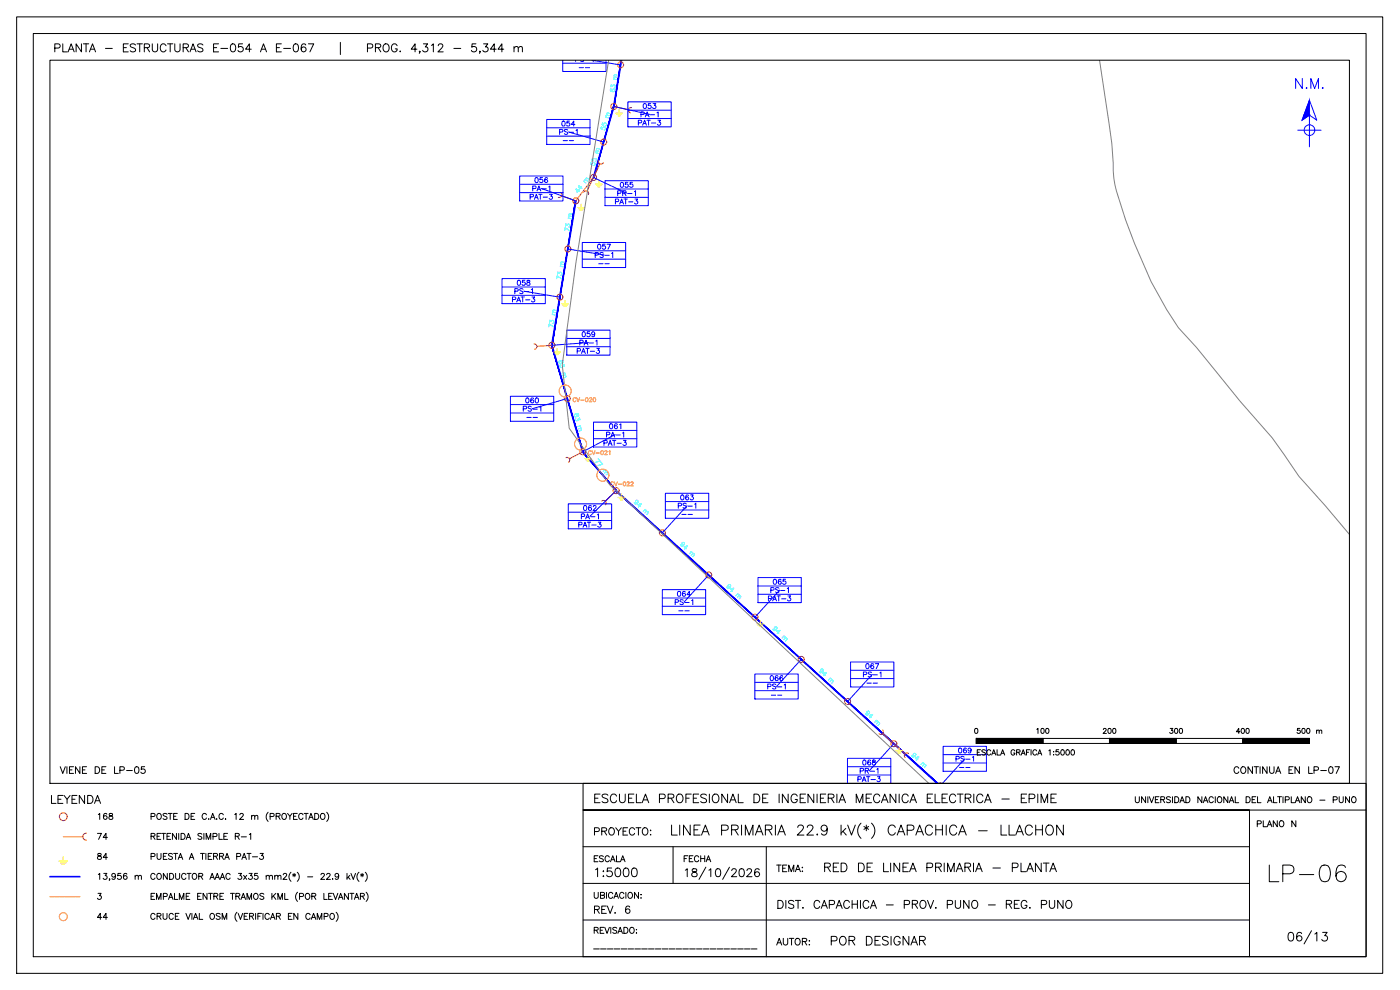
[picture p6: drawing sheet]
<svg xmlns="http://www.w3.org/2000/svg" width="420mm" height="297mm" viewBox="0 0 420 297" stroke-linecap="round" stroke-linejoin="round" font-family="sans-serif">
<!-- layer: RP_CONDUCTOR -->
<g fill="#00f" stroke="#00f" stroke-width=".3">
<path d="M184.1 31.9l-6.1 21.3 .2 .1zM184.1 31.9l.2 .1-6.1 21.3zM186.4 18.1l-2.3 13.8 .2 .1zM186.4 18.1h.2l-2.3 13.9z"/>
<path d="M172.7 60.2l-7 43.4 7.2-43.3zM172.7 60.2l-7 43.4h-.2zM165.5 103.6l9.5 31.9-9.3-31.9zM165.5 103.6l9.5 31.9-.2 .1zM174.8 135.6l10.2 11.5-10-11.6zM174.8 135.6l10.2 11.5-.2 .2zM185 147.1l-.2 .2 96.7 87.7zM184.8 147.3l96.7 87.7h-.4z"/>
</g>
<!-- layer: RP_EMPALME -->
<path d="M173.5 59.3l-.7 1M174.5 58.1l-.8 1M175.4 56.9l-.8 1M176.3 55.7l-.8 .9M177.2 54.4l-.7 1M178.1 53.3l-.7 .9M15 269.1h1.3M16.6 269.1h1.2M18.1 269.1h1.3M19.6 269.1h1.3M21.1 269.1h1.3M22.7 269.1h1.3" fill="none" stroke="#f00" stroke-width=".3"/>
<!-- layer: RP_POSTE -->
<g fill="none" stroke="#f00" stroke-width=".3">
<path d="M281.7 235h.9"/>
<circle cx="186.3" cy="19.5" r=".9"/>
<circle cx="184.2" cy="31.9" r=".9"/>
<circle cx="178.1" cy="53.3" r=".9"/>
<circle cx="181.2" cy="42.6" r=".9"/>
<circle cx="170.4" cy="74.7" r=".9"/>
<circle cx="172.8" cy="60.3" r=".9"/>
<circle cx="168" cy="89.2" r=".9"/>
<circle cx="165.6" cy="103.6" r=".9"/>
<circle cx="170.3" cy="119.6" r=".9"/>
<circle cx="174.9" cy="135.5" r=".9"/>
<circle cx="184.9" cy="147.2" r=".9"/>
<circle cx="198.8" cy="159.9" r=".9"/>
<circle cx="212.7" cy="172.5" r=".9"/>
<circle cx="226.6" cy="185.2" r=".9"/>
<circle cx="240.5" cy="197.8" r=".9"/>
<circle cx="254.4" cy="210.5" r=".9"/>
<circle cx="268.3" cy="223.1" r=".9"/>
<circle cx="19" cy="245" r="1.17"/>
</g>
<!-- layer: RP_CUADROPOSTE -->
<g fill="none" stroke="#00f" stroke-width=".3">
<path d="M168.9 18.1v3.3h13v-3.3M168.9 19h13M177.7 18.1l8.5 1.4M164.1 35.8h13v7.5h-13zM164.1 38.3h13M170.6 39.6l10.6 3M184.2 31.9l10.7 2.4M188.4 30.6h13v7.5h-13zM188.4 33.1h13M188.4 35.6h13M156 52.8h13v7.5h-13zM156 55.3h13"/>
<path d="M156 57.8h13M162.5 56.5l10.3 3.8M164.1 40.8h13M178.1 53.3l10 4.7M181.6 54.2h13v7.5h-13zM181.6 56.7h13M181.6 59.2h13M170.4 74.7l10.9 1.8M174.8 72.8h13v7.5h-13zM174.8 75.3h13M174.8 77.8h13M150.7 83.6h13v7.5h-13z"/>
<path d="M150.7 86.1h13M150.7 88.6h13M157.2 87.4l10.8 1.8M170.1 99h13v7.5h-13zM153.2 118.9h13v7.5h-13zM170.1 101.5h13M170.1 104h13M170.2 119.6l-10.5 3M176.6 102.8l-11 .8M153.2 121.4h13M153.2 123.9h13M178.1 126.6h13v7.5h-13z"/>
<path d="M178.1 129.1h13M178.1 131.6h13M184.6 130.4l-9.7 5.2M170.5 151.2h13.1v7.5h-13.1zM170.5 153.7h13.1M170.5 156.2h13.1M184.9 147.2l-7.9 7.7M199.7 148h13v7.5h-13zM199.7 150.5h13M199.7 153h13M206.2 151.8l-7.4 8.1M198.8 176.9h13v7.5h-13z"/>
<path d="M198.8 179.4h13M212.7 172.5l-7.4 8.2M227.5 173.3h13v7.5h-13zM227.5 175.8h13M227.5 178.3h13M234 177.1l-7.4 8.1M198.8 181.9h13M240.5 197.9l-7.5 8.1M255.3 198.6h13v7.5h-13zM226.5 202.2h13v7.5h-13zM226.5 204.7h13M226.5 207.2h13"/>
<path d="M255.3 201.1h13M255.3 203.6h13M261.8 202.4l-7.4 8.1M254.3 235v-7.5h13v7.5M254.3 230h13M254.3 232.5h13M268.2 223.1l-7.4 8.2M283 223.9h13v7.5h-13zM283 226.4h13M283 228.9h13M289.5 227.7l-6.6 7.3"/>
</g>
<!-- layer: RP_RETENIDA -->
<g fill="none" stroke="#f00" stroke-width=".3">
<path d="M184.2 31.9l4.4 1M189.6 32.3a.79 .79 0 0 0-1 .6 .79 .79 0 0 0 .6 1M168.1 57.7a.79 .79 0 0 1 .5 1 .79 .79 0 0 1-1 .5M168.6 58.7l4.2 1.6M175.1 57.7a.79 .79 0 0 1 1.1-.4 .79 .79 0 0 1 .4 1.1M179.7 48.1a.79 .79 0 0 0 .4 1.1 .79 .79 0 0 0 1-.4M180 49.2l-3.8 8.1M160.3 103.2a.79 .79 0 0 1 .8 .7 .79 .79 0 0 1-.7 .9M165.6 103.6l-4.5 .3M169.8 137.3a.79 .79 0 0 1 1.1 .4 .79 .79 0 0 1-.3 1M174.9 135.6l-4 2.1M180.6 150.3a.79 .79 0 0 1 1.1 .1 .79 .79 0 0 1 0 1.1"/>
<path d="M184.9 147.2l-3.2 3.2M264.9 219a.79 .79 0 0 1 0 1.1 .79 .79 0 0 1-1.1 .1M264.9 220.1l6.7 6.1M272.7 226.1a.79 .79 0 0 0-1.1 .1 .79 .79 0 0 0 0 1.1M19 251h5.8M25.9 250a1.05 1.05 0 0 0-1.1 1 1.05 1.05 0 0 0 1.1 1.1"/>
</g>
<!-- layer: RP_PTIERRA -->
<g fill="none" stroke="#ff0" stroke-width=".3">
<path d="M184.8 34h2M185.1 34.4h1.4M185.5 34.8h.6M185.8 33v1M178.7 55.3h2M179.1 55.7h1.3M179.4 56.1h.6M179.7 54.3v1M173.4 62.3h2M173.8 62.7h1.2M174.1 63.1h.6M174.4 61.3v1"/>
<path d="M168.6 91.2h2M169 91.6h1.3M169.3 92h.6M169.6 90.2v1M166.2 105.6h2M166.6 106h1.3M166.9 106.4h.6M167.2 104.6v1M175.5 137.5h2M175.8 138h1.3M176.2 138.4h.6M176.5 136.6v.9"/>
<path d="M185.5 149.2h2M185.8 149.6h1.3M186.2 150h.6M186.5 148.2v1M227.2 187.2h2M227.5 187.6h1.3M227.9 188h.6M228.2 186.2v1M268.8 225.2h2M269.2 225.6h1.3M269.5 226h.7M269.8 224.2v1"/>
<path d="M17.7 258.3h2.6M18.1 258.9h1.7M18.6 259.4h.8M19 257.1v1.2"/>
</g>
<!-- layer: RP_VANO -->
<g fill="none" stroke="#0ff" stroke-width=".3">
<path d="M180.5 38l-.2 .6 .5 .2a.46 .46 0 0 1 .2-.7 .46 .46 0 0 1 .7 .3 .46 .46 0 0 1-.4 .6M180.8 36.8l-.1 .6 .5 .2a.46 .46 0 0 1 .2-.7 .46 .46 0 0 1 .6 .3 .46 .46 0 0 1-.3 .6M181.8 35.1l.8 .3M182.8 34.7l-.8-.1-.2 .2 .2 .4M183 34.1l-.8-.2-.2 .3 .2 .4M183.3 26.1l.1-.7 .5 .5a.43 .43 0 0 1 .4-.4 .43 .43 0 0 1 .4 .5 .43 .43 0 0 1-.4 .4M183.4 26.7h-.1a.57 .57 0 0 0 .4 .9 .57 .57 0 0 0 .6-.8 .41 .41 0 0 0-.6 .1 .41 .41 0 0 0 .3 .6M184.1 23.7l.9 .2M185.1 23.2l-.8-.1 .1 .7M185.2 22.5l-.8-.1 .1 .7M173.8 57l-.6 .7-.3-1 1 .8M174.5 56l-.6 .7-.3-1 1.1 .8"/>
<path d="M175.2 54.4l.7 .5M176.3 54.4l-.7-.5-.2 .6M176.7 53.8l-.7-.4-.2 .2v.4M177.5 48.6l-.2 .6 .5 .3a.46 .46 0 0 1 .2-.7 .46 .46 0 0 1 .6 .3 .46 .46 0 0 1-.3 .5M177.8 47.4l-.2 .7 .6 .2a.46 .46 0 0 1 .1-.7 .46 .46 0 0 1 .7 .3 .46 .46 0 0 1-.4 .6M178.7 45.8l.9 .2M179.7 45.4l-.7-.2v.7M179.9 44.7l-.7-.2v.7M168.1 79.9l.9 .1M169.1 79.4l-.8-.1 .1 .6M169.2 78.7l-.8-.1 .1 .7M169.7 67.8l.1-.7 .4 .5a.43 .43 0 0 1 .8-.2 .43 .43 0 0 1-.3 .7"/>
<path d="M170.5 65.5l.9 .1M170.8 69.1l-1.2-.8-.1 .9M171.5 64.9h-.8l.1 .6M171.6 64.2h-.8l.1 .6M164.9 96.7l.1-.7 .4 .5a.43 .43 0 0 1 .8-.2 .43 .43 0 0 1-.3 .7M165.7 94.3l.9 .2M166 98l-1.2-.8-.1 .9M166.7 93.8l-.8-.1-.1 .3 .2 .4M166.8 93.1h-.8l.1 .6M167.3 82.3l.1-.7 .4 .4a.43 .43 0 0 1 .8-.2 .43 .43 0 0 1-.3 .8M168.4 83.6l-1.2-.9-.1 .9M167.9 108.3l.4 .1 .5 .5 .2-.2v-.4h-.5l-.2 .8a.45 .45 0 0 1-.5-.2 .45 .45 0 0 1 .1-.6z"/>
<path d="M169.2 109.3l.2 .7-.5-.2a.44 .44 0 0 1-.6 .5 .44 .44 0 0 1-.1-.8M169.3 111.9l.4 .5-.8 .3M169.5 112.5l.3 .6-.7 .3M169.5 111.8l-.8 .3M172.4 124.4l.4-.1 .5 .5h.3l-.1-.7-.4 .1a.53 .53 0 0 1 0 .6 .53 .53 0 0 1-.6 .2zM173.9 125.3l.2 .6-.6-.2a.43 .43 0 0 1-.6 .5 .43 .43 0 0 1-.1-.7M173.9 127.9l.4 .5-.8 .3M174.1 128.5l.4 .6-.8 .2M174.2 127.8l-.9 .2M179.5 137.7l.6 .6-1.4 .4M180.3 138.6l.6 .7-1.4 .4M181.5 141l.4 .1 .1 .3-.5 .6"/>
<path d="M181.7 140.9l-.7 .5M181.9 141.5l.6 .4-.6 .6M190.4 150.8v.1a.59 .59 0 0 0 .8 .1 .59 .59 0 0 0 0-.9 .4 .4 0 0 0-.5 .5 .4 .4 0 0 0 .7 .2M192.1 152l-.7-.6 1.1-.2-.9 .9M193.5 153h.4l.2 .3-.6 .6M193.6 152.8l-.6 .7M194 153.5h.4l.1 .2-.4 .7M204.3 163.4l-.1 .2a.59 .59 0 0 0 .9 0 .59 .59 0 0 0 0-.9 .4 .4 0 0 0-.5 .6 .4 .4 0 0 0 .7 .1M206 164.7l-.7-.7 1.1-.2-.9 1M207.3 165.7h.5l.1 .2-.5 .7M207.5 165.5l-.6 .6M207.9 166.1h.4l.1 .3-.5 .6"/>
<path d="M218.2 176.1l-.1 .1a.57 .57 0 0 0 1 .1 .57 .57 0 0 0-.3-.9 .4 .4 0 0 0-.3 .6 .4 .4 0 0 0 .7 .1M219.9 177.3l-.7-.6 1-.2-.8 .9M221.3 178.3l.5 .3-.5 .6M221.4 178.1l-.6 .7M221.7 178.8h.4l.2 .3-.5 .6M232.1 188.8l-.1 .1a.6 .6 0 0 0 .9 0 .6 .6 0 0 0 0-.8 .41 .41 0 0 0-.5 .5 .41 .41 0 0 0 .7 .2M233.8 190l-.7-.6 1-.3-.8 1M235.1 191h.4l.2 .2-.5 .7M235.3 190.8l-.6 .6M235.6 191.4l.6 .3-.5 .6M245.9 201.4v.1a.57 .57 0 0 0 1 .1 .57 .57 0 0 0-.3-.9 .41 .41 0 0 0-.3 .6 .41 .41 0 0 0 .7 .1M247.7 202.6l-.7-.6 1-.2-.9 .9"/>
<path d="M249 203.6l.4 .1 .2 .2-.5 .6M249.2 203.4l-.6 .7M249.5 204.1h.4l.2 .3-.5 .6M259.8 214.1v.1a.57 .57 0 0 0 .9 .1 .57 .57 0 0 0-.2-.9 .41 .41 0 0 0-.3 .6 .41 .41 0 0 0 .6 .1M261.6 215.3l-.7-.6 1-.3-.9 1M262.9 216.3h.4l.2 .3-.5 .6M263.1 216.1l-.6 .6M263.4 216.7l.6 .3-.5 .7M274.7 226.7a.4 .4 0 0 1-.6-.1 .4 .4 0 0 1 .3-.6 .4 .4 0 0 1 .4 .5l-.7 .7-.4-.5M275.4 228l-.6-.7 1-.2-.9 1M276.8 228.9l.6 .3-.5 .7M277 228.8l-.6 .6"/>
<path d="M277.3 229.4l.6 .3-.5 .6"/>
</g>
<!-- layer: VIAS -->
<path d="M182.7 18.1l-9.8 60.4-4.2 31 2.1 19 12.2 16.9 95.7 89.6M330 18.1l2.8 18.5a134.2 134.2 0 0 1 1.5 16.9l.3 1.9a151.2 151.2 0 0 0 15.5 37.5l3.6 5.4 5.3 5.9 13.2 16.2 9.6 10.9 8 11.6 7.9 8.9 7.3 8.5" fill="none" stroke="#808080" stroke-width=".3"/>
<!-- layer: CRUCES -->
<g fill="none" stroke="#ff7f00" stroke-width=".3">
<path d="M177.4 135.5a.43 .43 0 0 0-.5-.3 .43 .43 0 0 0-.3 .5v.3a.44 .44 0 0 0 .3 .4 .44 .44 0 0 0 .5-.2M177.7 135.2l.4 1.2 .5-1.2M178.9 135.9h1M181.5 135.5l.2-.3 .5 .3-.8 .9h.8M182.8 135.5l.2-.3v1.2M184.1 144.9a.49 .49 0 0 0-.6-.3 .49 .49 0 0 0-.2 .7 .45 .45 0 0 0 .3 .5 .45 .45 0 0 0 .5-.3M184.4 144.6l.4 1.2 .5-1.2M185.6 145.3h1M187.2 144.6a.55 .55 0 0 1 .6 .6 .55 .55 0 0 1-.6 .5l-.2-.4zM188.2 144.9l.5-.3 .2 .3-.7 .9h.7M189.3 144.9l.5-.3 .2 .3-.7 .9h.8"/>
<circle cx="169.6" cy="117.3" r="1.81"/>
<circle cx="174.2" cy="133.2" r="1.81"/>
<circle cx="180.7" cy="135.8" r=".55"/>
<circle cx="180.9" cy="142.6" r="1.81"/>
<circle cx="19" cy="275" r="1.2"/>
</g>
<!-- layer: MARCO -->
<path d="M5 5.1h410v286.9h-410zM10 10.1h400v276.9h-400zM15 18.1h390v216.9h-390z" fill="none" stroke="#000" stroke-width=".3"/>
<!-- layer: NM -->
<g fill="none" stroke="#00f" stroke-width=".3">
<path d="M389.5 39.1h7M393 30.1l2.2 6-2.2-1.5-2.2 1.5zM393 34.6v9.5"/>
<circle cx="393" cy="39" r="1.6"/>
</g>
<path d="M393 30.1v4.5h-1.7zM391.3 34.6l-.5 1.5 2.2-1.5z" fill="#00f" stroke="#00f" stroke-width=".3"/>
<!-- layer: ROTULO -->
<g fill="none" stroke="#000" stroke-width=".3">
<path d="M16.4 14.4h1.1a.64 .64 0 0 0 .6-.6 .64 .64 0 0 0-.6-.6h-1.1v2.4M18.8 13.2v2.4h1.4M20.4 15.6l1-2.4 .9 2.4M20.8 14.8h1.1M24.4 13.2v2.4l-1.6-2.4v2.4M25 13.2h1.6M25.8 13.2v2.4M26.8 15.6l1-2.4 .9 2.4M27.2 14.8h1.1M31.6 14.5h2.1M37 14.3h.9M38.5 13.2h-1.5v2.4h1.5"/>
<path d="M40.7 13.5a.9 .9 0 0 0-.9-.4 .9 .9 0 0 0-.7 .6l.2 .4 1.1 .4 .3 .7a1.07 1.07 0 0 1-1.6 0M41.1 13.2h1.6M41.9 13.2v2.4M43.3 14.3l1.4-.1 .2-.3-.1-.5-.5-.2h-1v2.4M44.1 14.3l.8 1.3M45.7 13.2v1.7a.81 .81 0 0 0 .8 .7 .81 .81 0 0 0 .8-.7v-1.7M49.8 13.7a.88 .88 0 0 0-1-.6 .88 .88 0 0 0-.7 1v.6a.88 .88 0 0 0 .7 .9 .88 .88 0 0 0 1-.6M50.3 13.2h1.6M51.1 13.2v2.4M52.5 13.2v1.7a.8 .8 0 0 0 .7 .7 .8 .8 0 0 0 .8-.7v-1.7M55 14.3l1.3-.1 .3-.3-.1-.5-.5-.2h-1v2.4M55.8 14.3l.8 1.3"/>
<path d="M57 15.6l.9-2.4 .9 2.4M57.4 14.8h1.1M60.9 13.5a.89 .89 0 0 0-.9-.4 .89 .89 0 0 0-.7 .6l.2 .4 1.2 .4 .2 .7a1.05 1.05 0 0 1-1.6 0M64.1 14.3h.9M65.6 13.2h-1.5v2.4h1.5M66.3 14.5h2M69.5 13.3a.76 .76 0 0 1 1.1 .3 1.12 1.12 0 0 1 .1 1.4 1.12 1.12 0 0 1-1.2 .4l-.4-.9zM72.8 13.2h-1.2l-.1 1a.85 .85 0 0 1 1.3 0 .85 .85 0 0 1-.1 1.2 .85 .85 0 0 1-1.3-.3M75.4 14.8h-1.7l1.1-1.6v2.4M78.2 15.6l.9-2.4 .9 2.4M78.5 14.8h1.2M83 14.3h.9"/>
<path d="M84.4 13.2h-1.4v2.4h1.4M85.1 14.5h2.1M88.3 13.3a.76 .76 0 0 1 1.2 .3l.1 .6a1.03 1.03 0 0 1-.9 1.4 1.55 1.55 0 0 1-.4-2.3zM91.8 13.5a.67 .67 0 0 0-.7-.4 .67 .67 0 0 0-.6 .5 1.38 1.38 0 0 0 .6 2 .75 .75 0 0 0 .8-.7 .75 .75 0 0 0-.7-.8 .75 .75 0 0 0-.8 .7M92.6 13.2h1.5l-1.1 2.4M102.2 12.7v3.7M110.3 14.4l1.4-.1 .2-.3-.1-.6-.5-.2h-1v2.4M112.7 14.3l1.3-.1 .3-.6-.6-.4h-1v2.4M113.5 14.3l.8 1.3M115.4 13.3a1.19 1.19 0 0 1 1.5 .8 1.19 1.19 0 0 1-.8 1.5 1.25 1.25 0 0 1-1.2-.9 1.25 1.25 0 0 1 .5-1.4zM119.2 13.7a.88 .88 0 0 0-1-.6 .88 .88 0 0 0-.7 1v.6a.86 .86 0 0 0 .8 .9 .86 .86 0 0 0 .9-.9h-.6M120 15.4h.2z"/>
<path d="M125.1 14.8h-1.7l1.2-1.6v2.4M126 15.4h-.2h.2l-.2 .6M127.1 13.2h1.2l-.7 .9a.8 .8 0 0 1 .8 .7 .8 .8 0 0 1-.6 .9 .8 .8 0 0 1-.9-.6M129.5 13.6l.5-.4v2.4M131.5 13.7l.3-.4 .6-.1 .4 .2 .1 .5-1.5 1.7h1.6M136.2 14.5h2.1M142.8 13.2h-1.1l-.1 1a.84 .84 0 0 1 1.3 0 .84 .84 0 0 1-.2 1.2 .84 .84 0 0 1-1.2-.3M144.1 15.4h-.2h.2l-.2 .6M145.1 13.2h1.3l-.7 .9a.8 .8 0 0 1 .8 .7 .8 .8 0 0 1-.7 .9 .8 .8 0 0 1-.9-.6M148.9 14.8h-1.7l1.1-1.6v2.4M151.2 14.8h-1.7l1.1-1.6v2.4M154.3 14.4l.5-.4 .6 .1 .1 1.5"/>
<path d="M154.3 14v1.6M155.5 14.4l.6-.4 .6 .1 .1 1.5M292.7 218.6a.74 .74 0 0 1 .9 .6 .74 .74 0 0 1-.5 .9l-.6-.3zM175 235h235v52h-235zM293 221.6h20v1.5h-20zM294.3 224.9h-1v1.7h1M295.7 225.2l-.4-.3-.6 .3v.3l1 .4v.4l-.4 .3-.6-.3M297.3 225.3a.59 .59 0 0 0-.6-.4 .59 .59 0 0 0-.5 .7v.3a.59 .59 0 0 0 .5 .7 .59 .59 0 0 0 .6-.4M297.6 226.6l.6-1.7 .7 1.7M297.9 226h.7M299.2 224.9v1.7h.9M300.3 226.6l.6-1.7 .6 1.7"/>
<path d="M300.5 226h.8M304.6 225.3a.59 .59 0 0 0-.7-.4 .59 .59 0 0 0-.5 .7v.3a.57 .57 0 0 0 .6 .7 .57 .57 0 0 0 .6-.7h-.4M305.1 225.7l.9-.1 .1-.5-1-.2v1.7M305.6 225.7l.6 .9M306.5 226.6l.6-1.7 .6 1.7M306.7 226h.8M308.1 225.7h.6M309.1 224.9h-1v1.7M309.4 224.9v1.7M311.1 225.3a.59 .59 0 0 0-.7-.4 .59 .59 0 0 0-.4 .7v.3a.59 .59 0 0 0 .4 .7 .59 .59 0 0 0 .7-.4M311.4 226.6l.6-1.7 .6 1.7M311.7 226h.7"/>
<path d="M313 221.6h20v1.5h-20zM314.8 225.3l.4-.4v1.7M316.2 225.5h.1M316.2 226.4h.1M317.7 224.9h-.7l-.1 .7a.57 .57 0 0 1 .9 0 .57 .57 0 0 1-.2 .9 .57 .57 0 0 1-.8-.2M318.6 225a.79 .79 0 0 1 .9 .6 .79 .79 0 0 1-.5 1l-.6-.3-.1-.7zM320.1 225a.79 .79 0 0 1 .9 .6 .79 .79 0 0 1-.5 1l-.5-.3-.1-.7zM321.6 225a.79 .79 0 0 1 1 .6 .79 .79 0 0 1-.6 1l-.5-.3-.1-.7zM333 221.6h20v1.5h-20zM340.7 239v1.3l.5 .5 .6-.2 .1-1.6M343.8 239v1.8l-1.2-1.8v1.8M344.5 239v1.8"/>
<path d="M344.9 239l.7 1.8 .7-1.8M346.7 239.9h.7M347.8 239h-1.1v1.8h1.1M348.4 239.9l1-.1 .1-.6-1.1-.2v1.8M349 239.9l.5 .9M351.3 239.3l-.5-.3-.6 .1v.6l.9 .4 .2 .5-.5 .2-.7-.2M351.9 239v1.8M352.6 239h.5a.95 .95 0 0 1 .7 .9 .95 .95 0 0 1-.7 .9h-.5zM353 221.6h20v1.5h-20zM355.9 239h.6a.95 .95 0 0 1 .6 .9 .95 .95 0 0 1-.6 .9h-.6zM360.7 239v1.8l-1.2-1.8v1.8M364.1 239.5a.66 .66 0 0 0-.7-.5 .66 .66 0 0 0-.6 .7v.5a.67 .67 0 0 0 .6 .6 .67 .67 0 0 0 .7-.4"/>
<path d="M364.7 239v1.8M365.5 239.3l.2-.2a.84 .84 0 0 1 1 .8 .84 .84 0 0 1-1 .9l-.4-.6zM368.5 239v1.8l-1.2-1.8v1.8M370.7 239v1.8h1.1M373 221.6h20v1.5h-20zM374 239h.6a.97 .97 0 0 1 .6 .9 .97 .97 0 0 1-.6 .9h-.6zM375.8 239.9h.7M376.9 239h-1.1v1.8h1.1M377.4 239v1.8h1M382.2 239v1.8h1M383.4 239h1.2M384 239v1.8"/>
<path d="M385 239v1.8M385.7 240l1.1-.1v-.7l-1.1-.2v1.8M387.5 239v1.8h1.1M391.7 239v1.8l-1.2-1.8v1.8M392.7 239.1a.84 .84 0 0 1 1 .8 .84 .84 0 0 1-1 .9l-.4-.6zM400.1 240l1.1-.1v-.7l-1.1-.2v1.8M401.9 239v1.3l.5 .5 .6-.2 .1-1.6M405 239v1.8l-1.2-1.8v1.8M406 239.1a.84 .84 0 0 1 1 .8 .84 .84 0 0 1-1 .9l-.4-.6zM175 254h200M201.5 247.6v3h1.8M202 254v11.1"/>
<path d="M204 247.6v3M207.1 247.6v3l-2-3v3M208.3 249h1.1M210.1 247.6h-1.8v3h1.8M210.5 250.6l1.2-3 1.1 3M211 249.5h1.4M216.6 249.1l1.7-.1a.79 .79 0 0 0 .2-.9 .79 .79 0 0 0-.7-.5h-1.2v3M219.6 249l1.7-.2 .3-.4-.2-.6-.6-.2h-1.2v3M220.6 249l1 1.6M222.5 247.6v3M223.7 250.6v-3l1.1 3 1.2-3v3M226.7 250.6l1.1-3 1.2 3"/>
<path d="M227.1 249.5h1.5M229.7 249l1.7-.2 .3-.4-.1-.6-.6-.2h-1.3v3M230 254v33M230.7 249l1 1.6M232.7 247.6v3M233.4 250.6l1.1-3 1.2 3M233.8 249.5h1.5M239.4 248.3l.2-.5 .4-.2 .8 .1a.66 .66 0 0 1 .2 1l-1.7 1.9h2M242.3 248.3l.1-.5 .4-.2 .9 .1a.66 .66 0 0 1 .1 1l-1.7 1.9h2M245.3 250.3v.3zM248.3 248.5a.93 .93 0 0 1-1.3 .9 .93 .93 0 0 1-.4-1.5 .93 .93 0 0 1 1.5 .1 2.71 2.71 0 0 1-.3 2.4 .87 .87 0 0 1-1.3-.3M252.4 247.6v3"/>
<path d="M253 249.4l1 1.2M253.8 248.5l-1.4 1.5M254.4 247.6l1.1 3 1.2-3M258.4 247a3.1 3.1 0 0 0 0 4.6M259.3 248l1.4 .8M260 247.6v1.7M260.7 248l-1.4 .8M261.6 247a3.1 3.1 0 0 1 0 4.6M268.7 248.3a1.1 1.1 0 0 0-1.3-.8 1.1 1.1 0 0 0-.8 1.2 1.32 1.32 0 0 0 .2 1.4 1.32 1.32 0 0 0 1.5 .3l.4-.6M269.3 250.6l1.1-3 1.1 3M269.7 249.5h1.4M272.3 249.1h1.3a.78 .78 0 0 0 .7-.8 .78 .78 0 0 0-.7-.7h-1.3v3"/>
<path d="M274.8 250.6l1.2-3 1.1 3M275.3 249.5h1.4M279.8 248.3a1.1 1.1 0 0 0-1.2-.8 1.1 1.1 0 0 0-.9 1.2 1.31 1.31 0 0 0 .3 1.4 1.31 1.31 0 0 0 1.4 .3l.4-.6M280.8 249h2M280.8 247.6v3M282.8 247.6v3M284 247.6v3M287.1 248.3a1.1 1.1 0 0 0-1.2-.8 1.1 1.1 0 0 0-.9 1.2 1.31 1.31 0 0 0 .3 1.4 1.31 1.31 0 0 0 1.4 .3l.4-.6M287.7 250.6l1.1-3 1.2 3M288.1 249.5h1.5M293.7 249.3h2.6M300.4 247.6v3h1.7"/>
<path d="M302.8 247.6v3h1.7M304.8 250.6l1.2-3 1.1 3M305.3 249.5h1.4M309.8 248.3a1.1 1.1 0 0 0-1.2-.8 1.1 1.1 0 0 0-.9 1.2 1.31 1.31 0 0 0 .3 1.4 1.31 1.31 0 0 0 1.4 .3l.4-.6M310.8 249h2M310.8 247.6v3M312.8 247.6v3M314.1 248a1.1 1.1 0 0 1 1.3-.4 1.1 1.1 0 0 1 .7 1.1 1.32 1.32 0 0 1-.3 1.4 1.32 1.32 0 0 1-1.4 .3 1.85 1.85 0 0 1-.3-2.4zM319.1 247.6v3l-2-3v3M354.1 240.8l.7-1.8 .7 1.8M354.4 240.2h.8M361.1 240.8l.7-1.8 .7 1.8"/>
<path d="M361.4 240.2h.8M368.9 240.8l.7-1.8 .7 1.8M369.2 240.2h.8M380.4 240.8l.7-1.8 .7 1.8M380.7 240.2h.8M388.7 240.8l.7-1.8 .7 1.8M389 240.2h.8M396.1 240.1h1.5M410 243h-235h200v44M175 276h200M175 265.1h200M178.3 267.7v1.3l.5 .5 .7-.2v-1.6"/>
<path d="M178.3 279.1l1.1-.1 .1-.6-1.2-.2v1.8M178.9 279.1l.6 .9M180.1 279.1h.7M180.2 268.6l1.1-.1v-.6l-1.1-.2v1.8l1.1-.1 .1-.4-.4-.4M181.3 278.2h-1.2v1.8h1.2M181.5 278.2l.7 1.8 .7-1.8M182 267.7v1.8M183.3 278.2v1.8M183.9 268.2a.66 .66 0 0 0-.8-.5 .66 .66 0 0 0-.5 .7 .74 .74 0 0 0 .2 1 .74 .74 0 0 0 1-.1l.1-.2M184.2 269.5l.7-1.8 .7 1.8M184.5 269h.9M185.1 278.5l-.4-.3-.8 .3 .2 .4 1 .6v.3l-.4 .2-.8-.2"/>
<path d="M185.7 279.4h.9M187.2 268.2a.66 .66 0 0 0-.7-.5 .66 .66 0 0 0-.6 .7 .74 .74 0 0 0 .3 1 .74 .74 0 0 0 1-.1v-.2M187.2 278.2h.6a.95 .95 0 0 1 .7 .9 .95 .95 0 0 1-.7 .9h-.6zM187.8 267.7v1.8M188.8 267.8a.84 .84 0 0 1 1 .8 .84 .84 0 0 1-1 .9l-.4-.6zM189.3 278.3a.84 .84 0 0 1 1.1 .8 .84 .84 0 0 1-1.1 .9l-.3-.6zM190.9 278.9h.2zM190.9 280h.2zM191.6 267.7v1.8l-1.2-1.8v1.8M192.3 268.4h.2zM192.3 269.5h.2zM205.7 261.1l.5-.4v2.3"/>
<path d="M207.8 260.8a.49 .49 0 0 0 .3 .8l.4 .1a.69 .69 0 0 1 .7 .6 .69 .69 0 0 1-.6 .7h-.4a.69 .69 0 0 1-.6-.7 .69 .69 0 0 1 .7-.6l.4-.1a.47 .47 0 0 0 .3-.8zM211.8 260.2l-2 3.6M212.7 261.1l.6-.4v2.3M215 260.8a.8 .8 0 0 1 1.2 .3 1.13 1.13 0 0 1 .1 1.3 1.13 1.13 0 0 1-1.3 .5 1.88 1.88 0 0 1 0-2.1zM218.9 260.2l-2 3.6M219.6 261.2l.5-.5h.4l.5 .4-.4 .8-1.1 1.1h1.6M222.1 260.8a.8 .8 0 0 1 1.2 .3 1.13 1.13 0 0 1 .1 1.3 1.13 1.13 0 0 1-1.3 .5l-.3-.9zM224.2 261.2l.4-.5h.5l.5 .4-.4 .8-1.1 1.1h1.6M227.8 261a.7 .7 0 0 0-1-.2 1.36 1.36 0 0 0 .5 2.2 .75 .75 0 0 0 .7-.7 .75 .75 0 0 0-.8-.7 .75 .75 0 0 0-.7 .6M185.4 280l.7-1.8 .7 1.8"/>
</g>
<!-- layer: 0 -->
<g fill="#000" stroke="#000" stroke-width=".3">
<path d="M293 221.6l20 1.5v-1.5zM293 221.6l20 1.5h-20z"/>
<path d="M333 221.6l20 1.5v-1.5zM333 221.6l20 1.5h-20z"/>
<path d="M373 221.6l20 1.5v-1.5zM373 221.6l20 1.5h-20z"/>
</g>
<!-- layer: RP_LEYENDA -->
<g fill="none" stroke="#000" stroke-width=".3">
<path d="M45.3 245l1.1-.1v-.7l-1.1-.1v1.8M45.3 250.9l1.1-.1v-.6l-1.1-.2v1.8M45.3 257l1.1-.1v-.7l-1.1-.1v1.8M45.9 250.9l.6 .9M47.1 256.1v1.2l.5 .6 .6-.3 .1-1.5M47.1 250.9h.7M47.2 244.3l.2-.2a.84 .84 0 0 1 1 .9 .84 .84 0 0 1-1 .8l-.3-.6zM48.2 250h-1.1v1.8h1.1M48.5 250h1.2M49 256.9h.7M49.1 250v1.8M50.1 244.3l-.4-.2-.8 .2 .2 .4 .9 .5 .1 .4-.4 .3-.8-.3"/>
<path d="M50.1 256.1h-1.1v1.8h1.1M50.1 250.9h.7M50.5 244.1h1.2M51.1 244.1v1.8M51.2 250h-1.1v1.8h1.1M51.8 256.3l-.5-.2-.7 .2 .1 .4 1 .5-.1 .6-.6 .1-.4-.3M52.1 244.9h.7M52.1 256.1h1.2M52.7 256.1v1.8M53 250v1.8l-1.2-1.8v1.8M53.2 244.1h-1.1v1.8h1.1M53.5 257.9l.7-1.8 .6 1.8"/>
<path d="M53.6 250v1.8M53.7 257.2h.9M54.3 250h.6a.95 .95 0 0 1 .7 .9 .95 .95 0 0 1-.7 .9h-.6zM55.5 244.1h.6a.96 .96 0 0 1 .7 .9 .96 .96 0 0 1-.7 .9h-.6zM55.9 251.8l.7-1.8 .6 1.8M56.1 251.3h.9M56.8 257.9l.7-1.8 .7 1.8M57.1 257.2h.8M57.3 244.9h.7M58.4 244.1h-1.1v1.8h1.1M60.2 256.1h1.2M60.6 250.3l-.4-.3-.8 .3 .2 .4 .9 .5 .1 .4-.4 .2-.8-.2"/>
<path d="M60.8 256.1v1.8M61.2 250v1.8M61.8 256.1v1.8M61.9 251.8v-1.8l.7 1.8 .6-1.8v1.8M62 244.5a.67 .67 0 0 0-.8-.4 .67 .67 0 0 0-.5 .6 .75 .75 0 0 0 .2 1 .75 .75 0 0 0 1-.1l.1-.2M62.5 256.9h.7M62.6 245.8h.1zM63.2 245.9l.6-1.8 .7 1.8M63.4 245.2h.9M63.6 256.1h-1.1v1.8h1.1M63.9 251l1.1-.1v-.7l-1.1-.2v1.8M64.1 256.9l1-.1 .1-.6-1.1-.1v1.8"/>
<path d="M64.7 256.9l.6 1M65 245.8h.1zM65.7 250v1.8h1.1M65.9 256.9l1-.1 .1-.6-1.1-.1v1.8M66.5 256.9l.6 1M67 244.5a.67 .67 0 0 0-.7-.4 .67 .67 0 0 0-.6 .6 .75 .75 0 0 0 .2 1 .75 .75 0 0 0 1-.1l.1-.2M67.2 250.9h.7M67.4 257.9l.7-1.8 .7 1.8M67.6 245.8h.2zM67.7 257.2h.9M68.3 250h-1.1v1.8h1.1M70.4 244.4l.5-.3v1.8"/>
<path d="M70.6 250.9l1-.1 .1-.6-1.1-.2v1.8M71 257l1.1-.1 .1-.7-1.2-.1v1.8M71.2 250.9l.6 .9M72 244.5l.3-.4 .7 .3-1.1 1.5h1.2M72.4 251.1h1.6M72.6 257.9l.7-1.8 .7 1.8M72.8 257.2h.9M74.1 256.1h1.2M74.7 256.1v1.8M74.8 250.4l.4-.4v1.8M75.5 245l.4-.3h.5l.1 1.2M75.5 244.7v1.2"/>
<path d="M75.8 257.1h1.5M76.5 245l.4-.3h.4l.1 1.2M78.1 256.1h.9l-.5 .6a.6 .6 0 0 1 .4 1 .6 .6 0 0 1-1-.2M80.5 243.7a1.88 1.88 0 0 0 0 2.8M81.1 245l1-.1 .1-.7-1.1-.1v1.8M82.9 244.9l1-.1 .1-.6-1.1-.1v1.8M83.5 244.9l.6 1M84.8 244.3l.1-.2a.84 .84 0 0 1 1.1 .9 .84 .84 0 0 1-1.1 .8l-.3-.6zM86.3 244.1l.7 .8v1M87.7 244.1l-.7 .8M88.1 244.9h.7M89.2 244.1h-1.1v1.8h1.1"/>
<path d="M90.9 244.5a.67 .67 0 0 0-.7-.4 .67 .67 0 0 0-.6 .6 .75 .75 0 0 0 .3 1 .75 .75 0 0 0 .9-.1l.1-.2M91.3 244.1h1.2M91.9 244.1v1.8M92.6 245.9l.7-1.8 .7 1.8M92.9 245.2h.9M94.4 244.1h.6a.95 .95 0 0 1 .7 .9 .95 .95 0 0 1-.7 .9h-.6zM96.3 244.3l.2-.2a.84 .84 0 0 1 1.1 .9 .84 .84 0 0 1-1.1 .8l-.3-.6zM98 243.7a1.88 1.88 0 0 1 0 2.8M29.4 268h1l-.6 .7a.59 .59 0 0 1 .5 1 .59 .59 0 0 1-1-.2M29.5 262.4l.4-.3v1.7M31.1 262.1h1l-.5 .6a.6 .6 0 0 1 .4 1 .6 .6 0 0 1-1-.2M32.9 263.8h-.1h.1l-.1 .4"/>
<path d="M34.6 262.6a.56 .56 0 0 1-.7 .5 .56 .56 0 0 1-.2-.9 .56 .56 0 0 1 .9 .1v.3a.85 .85 0 0 1-.6 1.2l-.4-.2M36.3 262.1h-.9l-.1 .7a.64 .64 0 0 1 1 0 .64 .64 0 0 1-.1 1 .64 .64 0 0 1-1-.3M38.1 262.3l-.1-.2a.89 .89 0 0 0-1.1 .7 .89 .89 0 0 0 .6 1 .56 .56 0 0 0 .7-.5 .56 .56 0 0 0-.6-.6 .56 .56 0 0 0-.6 .6M40.6 263l.4-.4 .4 .1 .1 1.1M40.6 262.6v1.2M41.5 263l.4-.4 .5 .1v1.1M45.3 268.9h.7M46.4 268h-1.1v1.9h1.1M46.5 262.5a.65 .65 0 0 0-.7-.5 .65 .65 0 0 0-.5 .7v.5a.65 .65 0 0 0 .5 .7 .65 .65 0 0 0 .7-.5M46.5 274.5a.65 .65 0 0 0-.7-.5 .65 .65 0 0 0-.5 .7v.5a.65 .65 0 0 0 .5 .7 .65 .65 0 0 0 .7-.5M47 269.9v-1.9l.6 1.9 .7-1.9v1.9M47.1 274.9l1.1-.1v-.6l-1.1-.1v1.8"/>
<path d="M47.4 262.1a.84 .84 0 0 1 1 .8 .84 .84 0 0 1-1 .9l-.3-.6zM47.7 274.9l.6 1M48.9 274.1v1.2l.5 .6 .6-.3 .1-1.5M49 269l1-.1 .1-.7-1.1-.2v1.9M50.2 262.1v1.7l-1.2-1.7v1.7M50.6 269.9l.6-1.9 .7 1.9M50.8 269.2h.9M50.9 262.1h.6a.95 .95 0 0 1 .6 .8 .95 .95 0 0 1-.6 .9h-.6zM52 274.5a.65 .65 0 0 0-.7-.5 .65 .65 0 0 0-.6 .7v.5a.65 .65 0 0 0 .6 .7 .65 .65 0 0 0 .7-.5M52.4 268v1.9h1M52.6 274.9h.7M52.7 262.1v1.2l.5 .5 .6-.2 .1-1.5"/>
<path d="M53.7 274.1h-1.1v1.8h1.1M53.8 269.9v-1.9l.7 1.9 .7-1.9v1.9M55.8 262.5a.67 .67 0 0 0-.8-.5 .67 .67 0 0 0-.5 .7v.5a.67 .67 0 0 0 .5 .7 .67 .67 0 0 0 .8-.5M55.8 274.1l.7 1.8 .6-1.8M55.9 268.9h.7M56.1 262.1h1.2M56.7 262.1v1.7M57 268h-1.1v1.9h1.1M57.6 274.1v1.8M57.8 262.3l.2-.2a.84 .84 0 0 1 1.1 .8 .84 .84 0 0 1-1.1 .9l-.3-.6zM58 275.9l.7-1.8 .7 1.8M58.3 275.3h.8"/>
<path d="M59.3 268.9h.7M59.6 262.9l1.1-.1 .1-.6-1.2-.1v1.7M59.8 274.1v1.8h1.1M60.2 262.9l.7 .9M60.4 268h-1.1v1.9h1.1M62.1 268v1.9l-1.2-1.9v1.9M62.6 268h1.2M63 263.8l.7-1.7 .7 1.7M63.2 274.3l.1-.2a.84 .84 0 0 1 1.1 .9 .84 .84 0 0 1-1.1 .8l-.3-.6zM63.2 268v1.9M63.2 263.3h.9M64.2 268.9l1-.1 .1-.6-1.1-.2v1.9"/>
<path d="M64.5 263.8l.7-1.7 .7 1.7M64.8 263.3h.8M64.8 268.9l.6 1M66 268.9h.7M66.1 263.8l.7-1.7 .6 1.7M66.1 274.3l-.5-.2-.7 .2 .1 .4 1.1 .6v.3l-.5 .3-.7-.3M66.3 263.3h.9M66.7 275.9v-1.8l.7 1.8 .7-1.8v1.8M67.1 268h-1.1v1.9h1.1M69.1 262.5a.65 .65 0 0 0-.8-.5 .65 .65 0 0 0-.5 .7v.5a.65 .65 0 0 0 .5 .7 .65 .65 0 0 0 .8-.5M69.2 268h1.2M69.8 268v1.9"/>
<path d="M70.8 268.9l1-.1 .1-.6-1.1-.2v1.9M71.1 273.7a1.85 1.85 0 0 0 0 2.7M71.4 268.9l.6 1M71.5 274.1l.7 1.8 .6-1.8M71.6 262.1h.9l-.5 .6a.6 .6 0 0 1 .4 1 .6 .6 0 0 1-1-.2M72.3 269.9l.7-1.9 .7 1.9M72.6 269.2h.8M73.1 262.6l.9 1.2M73.3 274.9h.7M74 262.6l-.9 1.2M74.1 269.9v-1.9l.7 1.9 .7-1.9v1.9M74.4 274.1h-1.1v1.8h1.1"/>
<path d="M74.7 262.1h1l-.5 .6a.6 .6 0 0 1 .4 1 .6 .6 0 0 1-1.1-.2M74.9 274.9l1-.1 .1-.6-1.1-.1v1.8M75.5 274.9l.6 1M76.3 268.3l.2-.2a.83 .83 0 0 1 1 .9 .83 .83 0 0 1-1 .8l-.4-.6zM76.7 274.1v1.8M77.3 262.1h-.8l-.1 .7a.64 .64 0 0 1 .9 0 .64 .64 0 0 1-.1 1 .64 .64 0 0 1-.9-.3M77.4 274.9h.7M78.5 274.1h-1.1v1.8M78.9 274.1v1.8M79.2 268.3l-.4-.3-.8 .3 .1 .4 1.1 .6v.3l-.4 .3-.8-.3M79.9 263l.4-.4 .4 .1 .1 1.1M79.9 262.6v1.2"/>
<path d="M80.8 263l.4-.4 .5 .1 .1 1.1M80.8 274.5a.67 .67 0 0 0-.7-.4 .67 .67 0 0 0-.6 .6v.5a.67 .67 0 0 0 .6 .7 .67 .67 0 0 0 .7-.5M81.2 275.9l.7-1.8 .6 1.8M81.4 275.3h.9M81.6 268v1.9M82 268.8l.8 1.1M82.4 263l.5-.4 .4 .1 .1 1.1M82.4 262.6v1.2M82.8 268l-1.2 1.2M83 274.9l1-.1 .1-.6-1.1-.1v1.8M83.4 263l.4-.4 .4 .1 .1 1.1M83.4 269.9v-1.9l.7 1.9 .7-1.9v1.9"/>
<path d="M83.6 274.9l.6 1M85 262.5l.4-.4h.5l.1 .3-.2 .6-.9 .8h1.2M85.4 268v1.9h1.1M86.6 274.9h.6M87.3 261.7a1.81 1.81 0 0 0 0 2.7M87.7 274.1h-1.1v1.8h1.1M87.8 262.3l.9 .5M88.3 262.1v1M88.7 262.3l-.9 .5M89.2 261.7a1.85 1.85 0 0 1 0 2.7M89.3 267.7a1.88 1.88 0 0 0 0 2.8M89.4 274.1v1.8l-1.2-1.8v1.8"/>
<path d="M89.9 269l1-.1 .1-.7-1.1-.2v1.9M91.9 268.1a.84 .84 0 0 1 1.1 .9 .84 .84 0 0 1-1.1 .8l-.3-.6zM92.3 263.1h1.6M93.1 274.5a.67 .67 0 0 0-.8-.4 .67 .67 0 0 0-.5 .6v.5a.67 .67 0 0 0 .5 .7 .67 .67 0 0 0 .8-.5M93.4 275.9l.7-1.8 .7 1.8M93.6 268.9l1-.1 .1-.6-1.1-.2v1.9M93.7 275.3h.8M94.2 268.9l.6 1M95.2 275.9v-1.8l.7 1.8 .7-1.8v1.8M96.3 262.5l.4-.4h.5l.2 .3-.3 .6-.9 .8h1.3M97.2 268v1.9h1M97.3 275l1-.1 .1-.7-1.1-.1v1.8"/>
<path d="M98 262.5l.4-.4 .7 .3-.3 .6-.8 .8h1.2M98.6 268.9h.7M99.2 274.3l.1-.2a.84 .84 0 0 1 1.1 .9 .84 .84 0 0 1-1.1 .8l-.3-.6zM99.8 263.8h.1zM99.8 268h-1.2v1.9h1.2M100 268l.7 1.9 .7-1.9M100.9 273.7a1.85 1.85 0 0 1 0 2.7M101.6 269.9l.6-1.9 .7 1.9M101.6 262.6a.56 .56 0 0 1-.7 .5 .56 .56 0 0 1-.2-.9 .56 .56 0 0 1 .9 .1v.3a.85 .85 0 0 1-.6 1.2l-.4-.2M101.8 269.2h.9M104.1 262.1v1.7M104.5 263.2l.6 .6"/>
<path d="M104.6 268v1.9l-1.2-1.9v1.9M105 262.6l-.9 .9M105 268h1.2M105.3 262.1l.7 1.7 .7-1.7M105.6 268v1.9M106.4 269.9l.6-1.9 .7 1.9M106.6 269.2h.9M107.7 261.7a1.81 1.81 0 0 0 0 2.7M108.2 268.9l1-.1 .2-.4-.5-.4h-.7v1.9M108.2 262.3l.9 .5M108.7 262.1v1M108.8 268.9l.6 1"/>
<path d="M109.1 262.3l-.9 .5M109.6 261.7a1.85 1.85 0 0 1 0 2.7M109.9 267.7a1.88 1.88 0 0 1 0 2.8"/>
</g>
<!-- layer: RP_CONDUCTOR -->
<path d="M15 263h9" fill="none" stroke="#00f" stroke-width=".51"/>
<text font-size="8.8" x="379.6" y="265.6">LP-06</text>
<text font-size="7.5" x="385.2" y="284.3">06/13</text>
<text font-size="6.6" fill="#00f" x="387.7" y="27.9">N.M.</text>
<g font-size="5.7">
<text x="14.1" y="242.4">LEYENDA</text>
<text x="177.1" y="242">ESCUELA PROFESIONAL DE INGENIERIA MECANICA ELECTRICA - EPIME</text>
<text x="177.1" y="251.9">PROYECTO:</text>
<text x="246.2" y="262.8">RED DE LINEA PRIMARIA - PLANTA</text>
<text x="177.4" y="264.2">1:5000</text>
<text x="232.1" y="273.8">DIST. CAPACHICA - PROV. PUNO - REG. PUNO</text>
<text x="248.4" y="284.7">POR DESIGNAR</text>
</g>
<g font-size="5.3">
<text x="231.8" y="262.8">TEMA:</text>
<text x="177.1" y="275.2">REV. 6</text>
</g>
<g font-size="4.9" fill="#00f">
<text x="167.2" y="39.2">054</text>
<text x="173.9" y="154.5">062</text>
<text x="203.2" y="151.3">063</text>
<text x="230" y="179.2">PS-1</text>
<text x="202.1" y="180.3">064</text>
</g>
<g font-size="4.9">
<text x="16.9" y="233.2">VIENE DE LP-05</text>
<text x="369" y="233.2">CONTINUA EN LP-07</text>
<text x="28.2" y="246.9">168</text>
<text x="376.1" y="249.4">PLANO N</text>
<text x="27.9" y="252.9">74</text>
<text x="27.9" y="258.9">84</text>
<text x="177.1" y="259.6">ESCALA</text>
<text x="204.3" y="259.6">FECHA</text>
<text x="27.9" y="276.9">44</text>
<text x="231.8" y="284.7">AUTOR:</text>
</g>
<g font-size="4.4" fill="#00f">
<text x="191.9" y="33.9">053</text>
<text x="191.2" y="36.3">PA-1</text>
<text x="158.7" y="58.6">PA-1</text>
<text x="159.5" y="56.1">056</text>
<text x="184.1" y="60">PR-1</text>
<text x="184.9" y="57.5">055</text>
<text x="178.2" y="75.8">057</text>
<text x="153.5" y="89.3">PS-1</text>
<text x="154.2" y="86.8">058</text>
<text x="172.9" y="104.8">PA-1</text>
<text x="173.6" y="102.3">059</text>
<text x="156.6" y="122.1">060</text>
<text x="181.7" y="129.8">061</text>
<text x="181" y="132.3">PA-1</text>
<text x="173.2" y="157">PA-1</text>
<text x="230.7" y="176.4">065</text>
<text x="258.6" y="201.8">067</text>
<text x="230" y="205.3">066</text>
<text x="256.8" y="233.2">PR-1</text>
<text x="257.5" y="230.7">068</text>
</g>
<g font-size="4.4">
<text x="310.1" y="221.2">100</text>
<text x="329.8" y="221.2">200</text>
<text x="350" y="221.2">300</text>
<text x="369.7" y="221.2">400</text>
<text x="388.1" y="221.2">500 m</text>
<text x="286.5" y="227.2">069</text>
</g>
<text font-size="4" fill="#ff7f00" x="170.7" y="121.7">CV-020</text>
<text font-size="3.1" fill="#00f" x="171.4" y="19.8">PS-1</text>
<g font-size="2.6" fill="#00f">
<text x="172.5" y="21.5">--</text>
<text x="167.9" y="43.4">--</text>
<text x="178.5" y="80.4">--</text>
<text x="157" y="126.6">--</text>
<text x="203.6" y="155.6">--</text>
<text x="202.5" y="184.5">--</text>
<text x="230.4" y="209.9">--</text>
<text x="258.9" y="206">--</text>
<text x="286.8" y="231.4">--</text>
</g>
<text font-size="2.6" x="177.1" y="286.1">________________________</text>
</svg>
